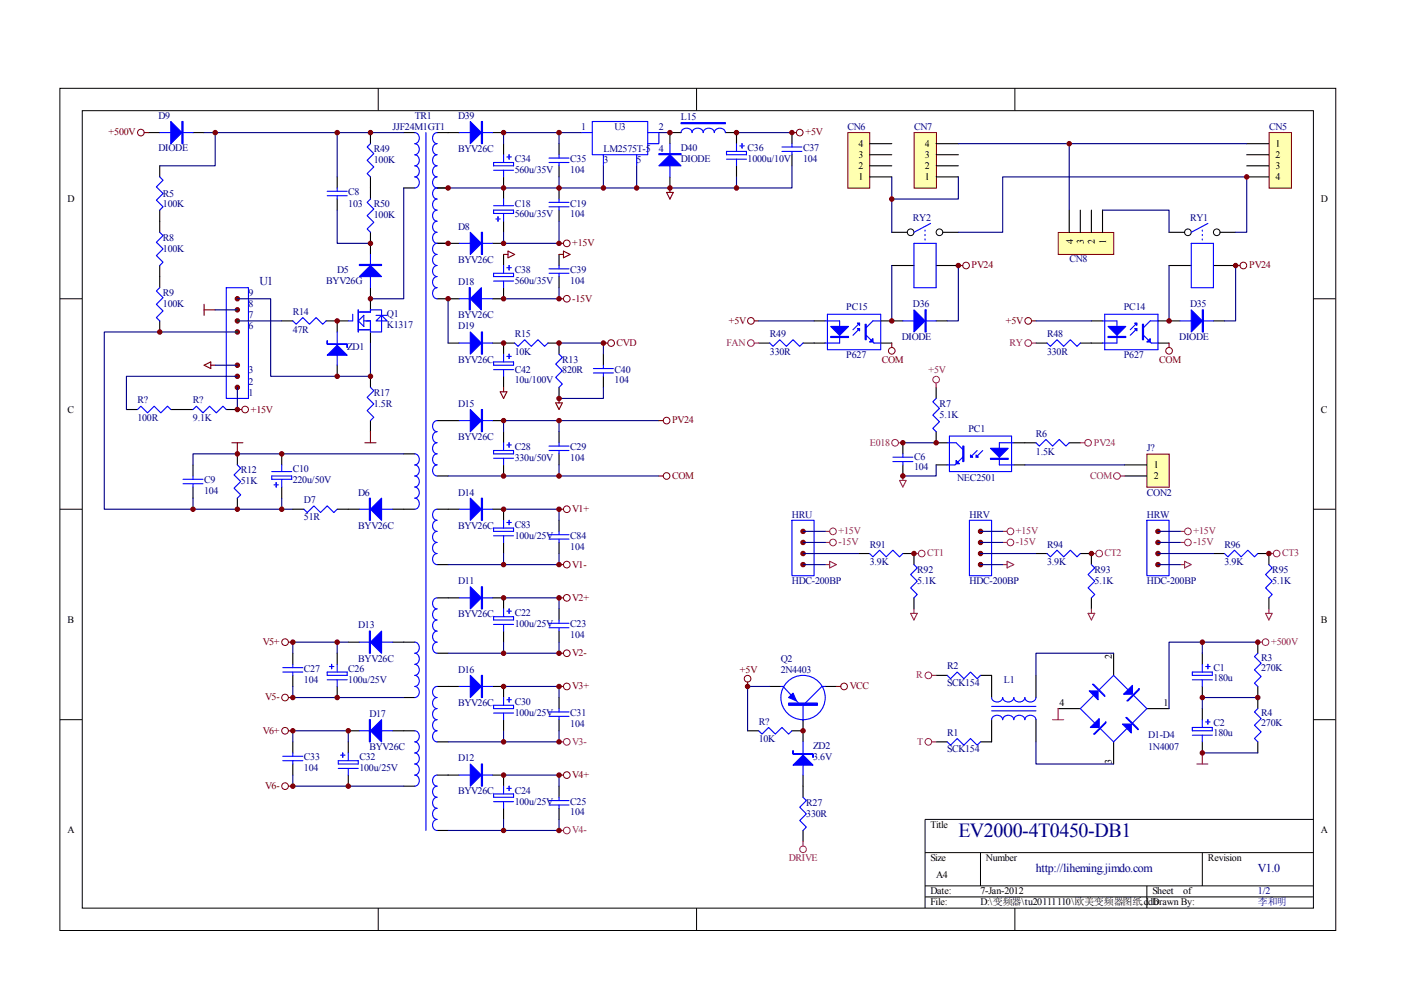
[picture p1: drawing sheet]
<svg xmlns="http://www.w3.org/2000/svg" width="297mm" height="210mm" viewBox="0 0 297 210" stroke-linecap="round" stroke-linejoin="round" font-family="sans-serif">
<g fill="none" stroke="#000" stroke-width=".21">
<path d="M12.7 18.7h270.5v178.6h-270.5zM80.2 18.7v4.7M147.7 18.7v4.7M215.2 18.7v4.7M17.4 23.5h261.1v169h-261.1zM12.7 63.3h4.7M278.4 63.3h4.7M12.7 108h4.7M278.4 108h4.7M12.7 152.6h4.7M278.4 152.6h4.7M278.4 173.7h-82.3v18.8"/>
<path d="M80.2 192.5v4.7M147.7 192.5v4.7M196.1 180.8h82.3M196.1 187.8h82.3M196.1 190.2h82.3M207.9 180.8v7M215.2 192.5v4.7M243.2 187.8v4.7M254.9 180.8v7"/>
<circle cx="193.1" cy="49.2" r=".71"/>
<circle cx="199.2" cy="49.2" r=".71"/>
<circle cx="251.9" cy="49.2" r=".71"/>
<circle cx="258" cy="49.2" r=".71"/>
</g>
<g fill="none" stroke="#000" stroke-width=".23">
<path d="M31.5 28.1h2.4M33.9 35.2v2.3M40.9 28.1h2.4M71.5 37.5v2.4M78.5 28.1v2.4M78.5 37.5v4.7M85.6 28.1h2.4M85.6 39.9h2.4M92.7 28.1h4.7M92.7 39.9h2.3M104.4 28.1h2.4M106.8 30.5v2.3"/>
<path d="M106.8 37.5v4.7M118.5 30.5v2.3M118.5 35.2v2.3M118.5 39.9v2.3M142 37.5v2.4M144.4 28.1h-2.4v2.4M153.8 28.1h2.4v2.4M156.2 35.2v2.3M167.9 28.1v2.4M167.9 32.8v2.4M33.9 44.6v4.7M33.9 56.3v4.7"/>
<path d="M71.5 42.2v2.4M78.5 49.3v4.6M92.7 51.6h4.7M104.4 51.6h2.4M106.8 46.9v2.4M106.8 53.9v2.4M118.5 44.6v2.3M118.5 53.9v2.4M118.5 58.6v2.4M189.1 49.3h3.3M189.1 56.3h4.7M198.5 56.3h4.7"/>
<path d="M199.9 49.3h3.3M247.9 49.3h3.3M247.9 56.3h4.7M257.3 56.3h4.7M258.7 49.3h3.3M33.9 68v2.4M59.7 68h2.4M69.1 68h4.7M71.5 68v2.4M71.5 77.4v2.4M78.5 61v4.7M78.5 70.4v2.3"/>
<path d="M78.5 79.8v2.3M92.7 63.3h4.7M95 72.7h2.4M104.4 72.7h4.7M106.8 61v2.3h-2.4M106.8 72.7v2.4M106.8 79.8v2.3M116.2 72.7h2.3v2.4M127.9 75.1v2.3M127.9 79.8v2.3M160.9 72.7h2.3M170.3 72.7h4.7"/>
<path d="M172.6 68h2.4M186.7 68h4.7M186.7 72.7h2.4M198.5 68h2.3M219.6 72.7h2.4M229 72.7h4.8M231.4 68h2.4M245.5 68h4.7M245.5 72.7h2.4M257.3 68h2.3M26.8 86.8h2.4M36.2 86.8h4.7"/>
<path d="M40.9 98.6v2.3M48 86.8h2.3M50.3 96.2v2.4M59.7 96.2v2.4M78.5 89.2v2.3M85.6 96.2h2.4M92.7 89.2h4.7M104.4 89.2h2.4M106.8 91.5v2.4M106.8 98.6v2.3M118.5 82.1v2.4M118.5 91.5v2.4"/>
<path d="M118.5 96.2v2.4M198.5 82.1v2.4M198.5 91.5v2.4h2.3M198.5 98.6h2.3M214.9 93.9h4.7M214.9 98.6h2.4M226.7 93.9h2.3M40.9 103.3v2.3M50.3 105.6v2.4M59.7 103.3v2.3M73.8 108h2.4M83.2 108h4.8"/>
<path d="M92.7 108h4.7M92.7 100.9h2.3M92.7 119.7h2.3M104.4 108h2.4v2.3M106.8 115v2.4M118.5 110.3v2.4M118.5 115v2.4M62.1 138.5v2.4M71.5 138.5v2.4M73.8 136.2h2.4M83.2 136.2h4.8M95 126.8h2.4"/>
<path d="M104.4 126.8h2.4v2.3M106.8 133.8v2.4M118.5 129.1v2.4M118.5 133.8v2.4M62.1 143.2v2.3M62.1 157.3v2.3M71.5 145.5v2.4M73.8 154.9h2.4M73.8 157.3v2.3M83.2 154.9h4.8M85.6 147.9h2.4M92.7 157.3h2.3"/>
<path d="M92.7 145.5h4.7M104.4 145.5h2.4v2.4M106.8 152.6v2.3M118.5 147.9v2.3M118.5 152.6v2.3M158.5 154.9h2.4M163.2 145.5h2.4M167.9 154.9h2.4M170.3 152.6v4.7M175 145.5h2.3M62.1 162v2.3M73.8 164.3v2.4"/>
<path d="M85.6 166.7h2.4M106.8 164.3v2.4M106.8 171.4v2.3M118.5 166.7v2.3M118.5 171.4v2.3M170.3 164.3v4.7M170.3 176.1v2.3"/>
</g>
<g fill="none" stroke="#00f" stroke-width=".23">
<path d="M33.9 37.5l.7 .7-1.4 1.4 1.4 1.4-1.4 1.4 1.4 1.5-.7 .7M33.9 28.1h7M71.5 39.9v.7M78.5 30.5l-.7 .7 1.5 1.4-1.5 1.4 1.5 1.4-1.5 1.4 .7 .7M88 28.1a1.2 1.2 0 0 1 .9 1.2 1.2 1.2 0 0 1-.9 1.2 1.2 1.2 0 0 1 .9 1.1 1.2 1.2 0 0 1-.9 1.2 1.2 1.2 0 0 1 .9 1.2 1.2 1.2 0 0 1-.9 1.2 1.2 1.2 0 0 1 .9 1.1 1.2 1.2 0 0 1-.9 1.2 1.2 1.2 0 0 1 .9 1.2 1.2 1.2 0 0 1-.9 1.2M90.3 28.1v148M92.7 28.1a1.2 1.2 0 0 0-1 1.2 1.2 1.2 0 0 0 1 1.2 1.21 1.21 0 0 0-1 1.1 1.21 1.21 0 0 0 1 1.2 1.2 1.2 0 0 0-1 1.2 1.2 1.2 0 0 0 1 1.2 1.2 1.2 0 0 0-1 1.1 1.2 1.2 0 0 0 1 1.2 1.2 1.2 0 0 0-1 1.2 1.2 1.2 0 0 0 1 1.2 1.2 1.2 0 0 0-1 1.1 1.2 1.2 0 0 0 1 1.2 1.2 1.2 0 0 0-1 1.2 1.2 1.2 0 0 0 1 1.2 1.2 1.2 0 0 0-1 1.1 1.2 1.2 0 0 0 1 1.2 1.21 1.21 0 0 0-1 1.2 1.21 1.21 0 0 0 1 1.2 1.2 1.2 0 0 0-1 1.1 1.2 1.2 0 0 0 1 1.2 1.2 1.2 0 0 0-1 1.2 1.2 1.2 0 0 0 1 1.1 1.2 1.2 0 0 0-1 1.2 1.2 1.2 0 0 0 1 1.2 1.2 1.2 0 0 0-1 1.2 1.2 1.2 0 0 0 1 1.1 1.2 1.2 0 0 0-1 1.2 1.2 1.2 0 0 0 1 1.2 1.2 1.2 0 0 0-1 1.2 1.2 1.2 0 0 0 1 1.1M97.4 28.1h7M104.6 34.5h4.3v.7h-4.3zM104.6 36.1h4.3M106.8 32.8v1.7M106.8 36.1v1.4"/>
<path d="M107.5 33.3h.9M107.9 32.8v.9M116.4 34.5h4.2M116.4 33.5h4.2M118.5 32.8v.7M118.5 34.5v.7M123.2 28.1h2.4M125.6 25.8h11.7v7h-11.7zM127.9 32.8v2.4M135 32.8v2.4M137.3 28.1h2.4v2.4h-2.4M142 30.5v7"/>
<path d="M144.4 28.1a1.21 1.21 0 0 1 1.2-.9 1.21 1.21 0 0 1 1.1 .9 1.21 1.21 0 0 1 1.2-.9 1.21 1.21 0 0 1 1.2 .9 1.21 1.21 0 0 1 1.2-.9 1.21 1.21 0 0 1 1.2 .9 1.2 1.2 0 0 1 1.1-.9 1.2 1.2 0 0 1 1.2 .9M154 32.1h4.3v.7h-4.3zM154 33.7h4.3M156.2 30.5v1.6M156.2 33.7v1.5M156.9 30.9h.9M157.3 30.5v.9M165.8 32.1h4.2M165.8 31.2h4.2M167.9 30.5v.7M167.9 32.1v.7M33.9 49.3l.7 .7-1.4 1.4 1.4 1.4-1.4 1.4 1.4 1.4-.7 .7"/>
<path d="M69.4 40.6h4.2M69.4 41.5h4.2M71.5 41.5v.7M78.5 42.2l-.7 .7 1.5 1.4-1.5 1.4 1.5 1.4-1.5 1.4 .7 .8M78.5 53.9v7.1M97.4 51.6h7M104.6 44.6h4.3v.7h-4.3zM104.6 57.9h4.3v.7h-4.3zM104.6 43.6h4.3M104.6 59.6h4.3M105.1 46.4h1M105.6 46v.9"/>
<path d="M106.8 42.2v1.4M106.8 45.3v1.6M106.8 56.3v1.6M106.8 59.6v1.4M107.5 56.8h.9M107.9 56.3v.9M116.4 57.9h4.2M116.4 43.9h4.2M116.4 42.9h4.2M116.4 57h4.2M118.5 42.2v.7M118.5 43.9v.7"/>
<path d="M118.5 56.3v.7M118.5 57.9v.7M193.8 51.6h4.7v9.4h-4.7zM196.1 48.8v.2M196.1 49.7v.3M196.1 50.7v.2M197.3 47.4l-3.5 1.9M252.6 51.6h4.7v9.4h-4.7zM254.9 48.8v.2M254.9 49.7v.3M254.9 50.7v.2M256.1 47.4l-3.5 1.9"/>
<path d="M33.9 61l-.7 .7 1.4 1.4-1.4 1.4 1.4 1.4-1.4 1.4 .7 .7M48 61h4.7v23.5h-4.7zM62.1 68l.7 .7 1.4-1.4 1.4 1.4 1.4-1.4 1.4 1.4 .7-.7M71.5 70.4v7M74.8 66.6v1.4h-1M76 66.2h2.5v-.5h2.4v4.7h-2.4v-2.4h-1.4M76 65.7v4.7M76 69.9h2.5M76 68l1.1-1.1v2.3zM79.7 68l1.2-1.1 1.2 1.1zM79.7 66.9h2.4M97.4 63.3h7"/>
<path d="M97.4 72.7h7M104.6 76.7h4.3v.7h-4.3zM104.6 78.4h4.3M106.8 75.1v1.6M106.8 78.4v1.4M107.5 75.6h.9M107.9 75.1v.9M109.1 72.7l.7 .7 1.4-1.4 1.4 1.4 1.5-1.4 1.4 1.4 .7-.7M118.5 75.1l.7 .7-1.4 1.4 1.4 1.4-1.4 1.4 1.4 1.4-.7 .7M125.8 79.1h4.2M125.8 78.1h4.2M127.9 77.4v.7"/>
<path d="M127.9 79.1v.7M163.2 72.7l.7 .7 1.4-1.4 1.4 1.4 1.4-1.4 1.5 1.4 .7-.7M175 68h3v4.7h-3M175.4 66.6h11.3v7.5h-11.3zM182.3 69.7l-1.5 1.4M182.3 68.5l-1.5 1.4M183.7 71.1l1.6 1.6h1.4M186.7 68h-1.6l-1.4 1.5M191.4 68h7.1M222 72.7l.7 .7 1.4-1.4 1.4 1.4 1.4-1.4 1.4 1.4 .7-.7M233.8 68h3v4.7h-3M234.2 66.6h11.3v7.5h-11.3z"/>
<path d="M241 69.7l-1.4 1.4M241 68.5l-1.4 1.4M242.5 71.1l1.6 1.6h1.4M245.5 68h-1.6l-1.4 1.5M250.2 68h7.1M29.2 86.8l.7-.7 1.4 1.4 1.4-1.4 1.4 1.4 1.4-1.4 .7 .7M40.9 86.8l.7-.7 1.4 1.4 1.4-1.4 1.5 1.4 1.4-1.4 .7 .7M50.3 98.6l.7 .7-1.4 1.4 1.4 1.4-1.4 1.4 1.4 1.4-.7 .7M57.6 100h4.2M59.7 98.6v1.4M78.5 82.1l.8 .7-1.5 1.4 1.5 1.5-1.5 1.4 1.5 1.4-.8 .7M88 96.2a1.2 1.2 0 0 1 .9 1.2 1.2 1.2 0 0 1-.9 1.2 1.2 1.2 0 0 1 .9 1.1 1.2 1.2 0 0 1-.9 1.2 1.2 1.2 0 0 1 .9 1.2 1.2 1.2 0 0 1-.9 1.2 1.2 1.2 0 0 1 .9 1.1 1.2 1.2 0 0 1-.9 1.2 1.2 1.2 0 0 1 .9 1.2 1.2 1.2 0 0 1-.9 1.2"/>
<path d="M92.7 96.2a1.2 1.2 0 0 0-1 1.2 1.2 1.2 0 0 0 1 1.2 1.2 1.2 0 0 0-1 1.1 1.2 1.2 0 0 0 1 1.2M92.7 89.2a1.2 1.2 0 0 0-1 1.2 1.2 1.2 0 0 0 1 1.1 1.2 1.2 0 0 0-1 1.2 1.2 1.2 0 0 0 1 1.2 1.2 1.2 0 0 0-1 1.2 1.2 1.2 0 0 0 1 1.1M97.4 89.2h7M104.6 95.5h4.3v.7h-4.3zM104.6 97.2h4.3M106.8 93.9v1.6M106.8 97.2v1.4M107.5 94.3h.9M107.9 93.9v.9M116.4 95.5h4.2M116.4 94.6h4.2M118.5 93.9v.7"/>
<path d="M118.5 95.5v.7M198.5 84.5l-.7 .7 1.4 1.4-1.4 1.4 1.4 1.4-1.4 1.4 .7 .7M200.8 93.9h1.9l1.4 1.4M201.3 92.5h13.2v7.5h-13.2zM204.1 96.9l-1.6 1.7h-1.7M207.2 95.5l-1.4 1.4M208.4 95.5l-1.5 1.4M214.9 93.9h-3v4.7h3M219.6 93.9l.8 .7 1.4-1.4 1.4 1.4 1.4-1.4 1.4 1.4 .7-.7M38.8 101.6h4.2M38.8 102.6h4.2M40.9 100.9v.7"/>
<path d="M40.9 102.6v.7M57.6 100.9h4.2v.7h-4.2zM58.1 102.8h.9M58.6 102.3v1M59.7 101.6v1.7M76.2 108h7M92.7 108a1.21 1.21 0 0 0-1 1.1 1.21 1.21 0 0 0 1 1.2 1.2 1.2 0 0 0-1 1.2 1.2 1.2 0 0 0 1 1.2 1.2 1.2 0 0 0-1 1.1 1.2 1.2 0 0 0 1 1.2 1.2 1.2 0 0 0-1 1.2 1.2 1.2 0 0 0 1 1.2 1.2 1.2 0 0 0-1 1.1 1.2 1.2 0 0 0 1 1.2M97.4 108h7M104.6 112h4.3v.7h-4.3zM104.6 113.6h4.3M106.8 110.3v1.7M106.8 113.6v1.4"/>
<path d="M107.5 110.8h.9M107.9 110.3v1M116.4 113.4h4.2M116.4 114.3h4.2M118.5 112.7v.7M118.5 114.3v.7M76.2 136.2h7M88 136.2a1.2 1.2 0 0 1 .9 1.1 1.2 1.2 0 0 1-.9 1.2 1.21 1.21 0 0 1 .9 1.2 1.21 1.21 0 0 1-.9 1.2 1.2 1.2 0 0 1 .9 1.1 1.2 1.2 0 0 1-.9 1.2 1.2 1.2 0 0 1 .9 1.2 1.2 1.2 0 0 1-.9 1.1 1.2 1.2 0 0 1 .9 1.2 1.2 1.2 0 0 1-.9 1.2M97.4 126.8h7M104.6 130.8h4.3v.7h-4.3zM104.6 132.4h4.3M106.8 129.1v1.7"/>
<path d="M106.8 132.4v1.4M107.5 129.6h.9M107.9 129.1v.9M116.4 132.2h4.2M116.4 133.1h4.2M118.5 131.5v.7M118.5 133.1v.7M60 142.5h4.2M60 141.6h4.2M62.1 140.9v.7M62.1 142.5v.7M62.1 159.6v.7"/>
<path d="M69.4 142.5h4.2v.7h-4.2zM69.4 144.1h4.2M69.8 141.3h1M70.3 140.9v.9M71.5 140.9v1.6M71.5 144.1v1.4M72.7 159.6v1M73.8 159.6v1.7M76.2 154.9h7M88 154.9a1.21 1.21 0 0 1 .9 1.2 1.21 1.21 0 0 1-.9 1.2 1.2 1.2 0 0 1 .9 1.2 1.2 1.2 0 0 1-.9 1.1 1.2 1.2 0 0 1 .9 1.2 1.2 1.2 0 0 1-.9 1.2 1.2 1.2 0 0 1 .9 1.2 1.2 1.2 0 0 1-.9 1.1 1.2 1.2 0 0 1 .9 1.2 1.2 1.2 0 0 1-.9 1.2M92.7 145.5a1.2 1.2 0 0 0-1 1.2 1.2 1.2 0 0 0 1 1.2 1.2 1.2 0 0 0-1 1.2 1.2 1.2 0 0 0 1 1.1 1.2 1.2 0 0 0-1 1.2 1.2 1.2 0 0 0 1 1.2 1.2 1.2 0 0 0-1 1.2 1.2 1.2 0 0 0 1 1.1 1.2 1.2 0 0 0-1 1.2 1.2 1.2 0 0 0 1 1.2M97.4 145.5h7"/>
<path d="M104.6 149.5h4.3v.7h-4.3zM104.6 151.2h4.3M106.8 147.9v1.6M106.8 151.2v1.4M107.5 148.4h.9M107.9 147.9v.9M116.4 150.9h4.2M116.4 151.9h4.2M118.5 150.2v.7M118.5 151.9v.7M160.9 154.9l.7 .7 1.4-1.4 1.4 1.4 1.4-1.4 1.4 1.4 .7-.7M165.6 145.5h.4l3.3 3.6"/>
<path d="M170.3 149.5v3.3M170.3 157.3v7M175 145.5h-.7l-3.6 3.6M60 161.3h4.2M60 160.3h4.2M62.1 161.3v.7M71.7 161.3h4.3v.7h-4.3zM71.7 162.9h4.3M72.2 160.1h.9M73.8 162.9v1.4M104.6 168.3h4.3v.7h-4.3zM104.6 170h4.3"/>
<path d="M106.8 166.7v1.6M106.8 170v1.4M107.5 167.2h.9M107.9 166.7v.9M116.4 169.7h4.2M116.4 170.7h4.2M118.5 169v.7M118.5 170.7v.7M170.3 169l.7 .7-1.4 1.4 1.4 1.5-1.4 1.4 1.4 1.4-.7 .7"/>
<circle cx="170.3" cy="147.9" r="4.7"/>
</g>
<g fill="#00f" stroke="#00f" stroke-width=".23">
<path d="M76.2 58.6l2.3-2.3 2.4 2.3z"/>
<path d="M78.5 108l2.4-2.4v4.7z"/>
<path d="M36.2 25.8l2.4 2.3-2.4 2.4z"/>
<path d="M69.4 75.3l2.1-2.1 2.1 2.1z"/>
<path d="M99.7 25.8l2.4 2.3-2.4 2.4z"/>
<path d="M99.7 49.3l2.4 2.3-2.4 2.3z"/>
<path d="M99.7 63.3l2.4-2.3v4.7z"/>
<path d="M99.7 70.4l2.4 2.3-2.4 2.4z"/>
<path d="M139.7 35.2l2.3-2.4 2.4 2.4z"/>
<path d="M99.7 86.8l2.4 2.4-2.4 2.3z"/>
<path d="M99.7 105.6l2.4 2.4-2.4 2.3z"/>
<path d="M78.5 136.2l2.4-2.4v4.7z"/>
<path d="M99.7 124.4l2.4 2.4-2.4 2.3z"/>
<path d="M99.7 143.2l2.4 2.3-2.4 2.4z"/>
<path d="M78.5 154.9l2.4-2.3v4.7z"/>
<path d="M176.1 69.2h3.8l-1.9 1.9z"/>
<path d="M181.8 68.5h.5v.5z"/>
<path d="M181.8 69.7h.5v.5z"/>
<path d="M184.4 72.5l.7-.7v.7z"/>
<path d="M193.8 65.7l2.3 2.3-2.3 2.4z"/>
<path d="M167.2 147.9l.9-.9 .7 1.6z"/>
<path d="M168.1 162.2l2.2-2.1 2.1 2.1z"/>
<path d="M234.9 69.2h3.8l-1.9 1.9z"/>
<path d="M240.6 68.5h.4v.5z"/>
<path d="M240.6 69.7h.4v.5z"/>
<path d="M243.2 72.5l.7-.7v.7z"/>
<path d="M252.6 65.7l2.3 2.3-2.3 2.4z"/>
<path d="M210 95.1h3.8l-1.9 1.8z"/>
<path d="M205.8 96.5l.4 .4h-.4z"/>
<path d="M206.9 96.5l.5 .4h-.5z"/>
<path d="M202.7 97.6l.7 .7h-.7z"/>
<path d="M76.2 56.1h4.7v.2h-4.7z" fill-rule="evenodd"/>
<path d="M78.3 105.6h.2v4.7h-.2z" fill-rule="evenodd"/>
<path d="M38.6 25.8h.2v4.7h-.2z" fill-rule="evenodd"/>
<path d="M69.4 72.3v.7h4.2v.7v-.7h-4.2z" fill-rule="evenodd"/>
<path d="M102.1 25.8h.2v4.7h-.2z" fill-rule="evenodd"/>
<path d="M102.1 49.3h.2v4.6h-.2z" fill-rule="evenodd"/>
<path d="M99.5 61h.2v4.7h-.2z" fill-rule="evenodd"/>
<path d="M102.1 70.4h.2v4.7h-.2z" fill-rule="evenodd"/>
<path d="M139.7 32.6h4.7v.2h-4.7z" fill-rule="evenodd"/>
<path d="M144.4 26h9.4v.2h-9.4z" fill-rule="evenodd"/>
<path d="M102.1 86.8h.2v4.7h-.2z" fill-rule="evenodd"/>
<path d="M102.1 105.6h.2v4.7h-.2z" fill-rule="evenodd"/>
<path d="M78.3 133.8h.2v4.7h-.2z" fill-rule="evenodd"/>
<path d="M102.1 124.4h.2v4.7h-.2z" fill-rule="evenodd"/>
<path d="M102.1 143.2h.2v4.7h-.2z" fill-rule="evenodd"/>
<path d="M78.3 152.6h.2v4.7h-.2z" fill-rule="evenodd"/>
<path d="M176.1 71.3h3.8v.3h-3.8z" fill-rule="evenodd"/>
<path d="M183.4 68.7h.3v3.3h-.3z" fill-rule="evenodd"/>
<path d="M196.1 65.7h.3v4.7h-.3z" fill-rule="evenodd"/>
<path d="M167.2 149.1h6.1v.4h-6.1z" fill-rule="evenodd"/>
<path d="M168.1 159.2v.7h4.3v.7v-.7h-4.3z" fill-rule="evenodd"/>
<path d="M234.9 71.3h3.8v.3h-3.8z" fill-rule="evenodd"/>
<path d="M242.2 68.7h.3v3.3h-.3z" fill-rule="evenodd"/>
<path d="M254.9 65.7h.3v4.7h-.3z" fill-rule="evenodd"/>
<path d="M210 97.2h3.8v.2h-3.8z" fill-rule="evenodd"/>
<path d="M204.1 94.6h.3v3.3h-.3z" fill-rule="evenodd"/>
</g>
<g fill="none" stroke="#800000" stroke-width=".21">
<circle cx="29.9" cy="28.1" r=".7"/>
<circle cx="169.6" cy="28.1" r=".71"/>
<circle cx="120.2" cy="51.6" r=".71"/>
<circle cx="204.8" cy="56.3" r=".71"/>
<circle cx="263.6" cy="56.3" r=".71"/>
<circle cx="120.2" cy="63.3" r=".71"/>
<circle cx="129.6" cy="72.7" r=".71"/>
<circle cx="159.2" cy="68" r=".71"/>
<circle cx="189.1" cy="74.4" r=".7"/>
<circle cx="218" cy="68" r=".71"/>
<circle cx="247.9" cy="74.4" r=".71"/>
<circle cx="52" cy="86.8" r=".71"/>
<circle cx="141.3" cy="89.2" r=".71"/>
<circle cx="120.2" cy="119.7" r=".71"/>
<circle cx="120.2" cy="108" r=".71"/>
<circle cx="141.3" cy="100.9" r=".71"/>
<circle cx="60.4" cy="136.2" r=".71"/>
<circle cx="120.2" cy="126.8" r=".71"/>
<circle cx="120.2" cy="138.5" r=".71"/>
<circle cx="60.4" cy="147.9" r=".71"/>
<circle cx="60.4" cy="154.9" r=".71"/>
<circle cx="120.2" cy="145.5" r=".71"/>
<circle cx="158.5" cy="143.9" r=".71"/>
<circle cx="179" cy="145.5" r=".71"/>
<circle cx="60.4" cy="166.7" r=".71"/>
<circle cx="120.2" cy="164.3" r=".71"/>
</g>
<g fill="none" stroke="#800000" stroke-width=".23">
<path d="M30.6 28.1h.9M142 39.9v.9M167.9 28.1h.9M106.8 53.9h.9M107.7 53.2l1.4 .7-1.4 .8zM118.5 53.9h1M118.5 51.6h1M119.5 53.2l1.4 .7-1.4 .8zM141.3 40.8h1.4l-.7 1.4zM203.2 56.3h.9M262 56.3h.9M43.3 64.5v2.4"/>
<path d="M43.3 65.7h2.3M43.3 77.4l1.4-.7v1.4zM44.7 77.4h.9M118.5 63.3h1M127.9 72.7h1M159.9 68h1M189.1 72.7v1M218.7 68h.9M247.9 72.7v1M49.1 93.9h2.4M50.3 86.8h1M50.3 93.9v2.3"/>
<path d="M77.4 93.9h2.3M78.5 91.5v2.4M106.1 83.1h1.4l-.7 1.4zM106.8 82.1v1M117.8 85.4h1.4l-.7 1.4zM118.5 84.5v.9M139.7 89.2h.9M118.5 108h1M118.5 119.7h1M139.7 100.9h.9M61.1 136.2h1M118.5 126.8h1"/>
<path d="M118.5 138.5h1M61.1 147.9h1M61.1 154.9h1M118.5 145.5h1M158.5 144.6v.9M177.3 145.5h1M61.1 166.7h1M118.5 164.3h1"/>
</g>
<g fill="#800000" stroke="#800000" stroke-width=".21">
<circle cx="50.3" cy="68" r=".47"/>
<circle cx="50.3" cy="70.4" r=".47"/>
<circle cx="50.3" cy="65.7" r=".47"/>
<circle cx="50.3" cy="63.3" r=".47"/>
<circle cx="50.3" cy="77.4" r=".47"/>
<circle cx="50.3" cy="79.8" r=".47"/>
<circle cx="50.3" cy="82.1" r=".47"/>
<circle cx="95" cy="39.9" r=".47"/>
<circle cx="95" cy="51.6" r=".47"/>
<circle cx="95" cy="63.3" r=".47"/>
<circle cx="71.5" cy="68" r=".47"/>
<circle cx="78.5" cy="63.3" r=".47"/>
<circle cx="78.5" cy="51.6" r=".47"/>
<circle cx="33.9" cy="70.4" r=".47"/>
<circle cx="78.5" cy="79.8" r=".47"/>
<circle cx="50.3" cy="86.8" r=".47"/>
<circle cx="50.3" cy="96.2" r=".47"/>
<circle cx="50.3" cy="108" r=".47"/>
<circle cx="71.5" cy="79.8" r=".47"/>
<circle cx="59.7" cy="96.2" r=".47"/>
<circle cx="59.7" cy="108" r=".47"/>
<circle cx="40.9" cy="108" r=".47"/>
<circle cx="106.8" cy="28.1" r=".47"/>
<circle cx="106.8" cy="51.6" r=".47"/>
<circle cx="106.8" cy="63.3" r=".47"/>
<circle cx="106.8" cy="72.7" r=".47"/>
<circle cx="106.8" cy="39.9" r=".47"/>
<circle cx="118.5" cy="39.9" r=".47"/>
<circle cx="156.1" cy="28.1" r=".47"/>
<circle cx="167.9" cy="28.1" r=".47"/>
<circle cx="142" cy="39.9" r=".47"/>
<circle cx="142" cy="28.1" r=".47"/>
<circle cx="118.5" cy="84.5" r=".47"/>
<circle cx="156.1" cy="39.9" r=".47"/>
<circle cx="118.5" cy="28.1" r=".47"/>
<circle cx="118.5" cy="51.6" r=".47"/>
<circle cx="118.5" cy="63.3" r=".47"/>
<circle cx="127.9" cy="39.9" r=".47"/>
<circle cx="135" cy="39.9" r=".47"/>
<circle cx="118.5" cy="72.7" r=".47"/>
<circle cx="170.3" cy="154.9" r=".47"/>
<circle cx="158.5" cy="145.5" r=".47"/>
<circle cx="106.8" cy="89.2" r=".47"/>
<circle cx="118.5" cy="89.2" r=".47"/>
<circle cx="106.8" cy="100.9" r=".47"/>
<circle cx="118.5" cy="100.9" r=".47"/>
<circle cx="189.1" cy="68" r=".47"/>
<circle cx="203.2" cy="56.3" r=".47"/>
<circle cx="247.9" cy="68" r=".47"/>
<circle cx="262" cy="56.3" r=".47"/>
</g>
<g fill="none" stroke="#000080" stroke-width=".23">
<path d="M71.5 28.1v9.4M85.6 39.9v23.4h-7.1M118.5 28.1v2.4M118.5 37.5v2.4M123.2 28.1h-16.4v2.4M127.9 35.2v4.7M135 35.2v4.7M139.7 28.1h2.3M156.2 28.1h11.7M156.2 37.5v2.4M167.9 35.2v4.7h-72.9M71.5 44.6v7h7"/>
<path d="M118.5 46.9v4.7h-11.7v-2.3M189.1 56.3v11.7M203.2 56.3v11.7h-2.4M247.9 56.3v11.7M262 56.3v11.7h-2.4M45.6 65.7h4.7M45.6 77.4h4.7M50.3 63.3h7.1v16.5h21.1v-7.1M50.3 79.8h-23.5v7M50.3 70.4h-28.2v37.6h40M50.3 68h9.4M95 63.3v9.4"/>
<path d="M118.5 61v2.3h-11.7M118.5 72.7h9.4v2.4M160.9 68h11.7M219.6 68h11.8M50.3 82.1v4.7M85.6 96.2h-44.7v2.4M118.5 89.2v2.3M118.5 98.6v2.3M127.9 82.1v2.4h-9.4M139.7 89.2h-32.9v2.3M40.9 105.6v2.4M59.7 105.6v2.4"/>
<path d="M95 100.9h44.7M71.5 136.2v2.3M73.8 136.2h-11.7v2.3M163.2 145.5h-4.7v9.4"/>
</g>
<g fill="none" stroke="#a1006a" stroke-width=".21">
<circle cx="159.2" cy="72.7" r=".71"/>
<circle cx="218" cy="72.7" r=".71"/>
</g>
<path d="M159.9 72.7h1M218.7 72.7h.9" fill="none" stroke="#a1006a" stroke-width=".23"/>
<path d="M243.2 96.4h4.7v6.9h-4.7z" fill="#ffffb0"/>
<path d="M243.2 96.3h4.7v7h-4.7z" fill="none" stroke="#800000" stroke-width=".21"/>
<path d="M191.4 93.9v2.3M191.4 98.6v2.3M238.5 98.6h4.7M238.5 100.9h4.7" fill="none" stroke="#000" stroke-width=".23"/>
<g fill="none" stroke="#a1006a" stroke-width=".21">
<circle cx="189.8" cy="93.9" r=".71"/>
<circle cx="198.5" cy="80.5" r=".71"/>
<circle cx="230.7" cy="93.9" r=".7"/>
<circle cx="236.8" cy="100.9" r=".71"/>
</g>
<path d="M190.5 93.9h.9M198.5 81.2v.9M229 93.9h1M190.7 101.9h1.4l-.7 1.4zM191.4 100.9v1M237.5 100.9h1" fill="none" stroke="#a1006a" stroke-width=".23"/>
<path d="M189.3 96.9h4.2M189.3 97.9h4.2M191.4 96.2v.7M191.4 97.9v.7" fill="none" stroke="#00f" stroke-width=".23"/>
<path d="M191.4 93.9h7.1M198.5 98.6v2.3h-7.1M217.3 98.6h21.2" fill="none" stroke="#000080" stroke-width=".23"/>
<g fill="#800000" stroke="#800000" stroke-width=".21">
<circle cx="198.5" cy="93.9" r=".47"/>
<circle cx="191.4" cy="100.9" r=".47"/>
<circle cx="191.4" cy="93.9" r=".47"/>
</g>
<path d="M269.2 28.2h4.6v11.7h-4.6z" fill="#ffffb0"/>
<path d="M269.1 28.1h4.7v11.8h-4.7z" fill="none" stroke="#800000" stroke-width=".21"/>
<path d="M264.3 30.5h4.7M264.3 32.8h4.7M264.3 35.2h4.7M264.3 37.5h4.7" fill="none" stroke="#000" stroke-width=".23"/>
<path d="M224.5 49.4h11.6v4.5h-11.6z" fill="#ffffb0"/>
<path d="M224.4 49.3h11.7v4.6h-11.7z" fill="none" stroke="#800000" stroke-width=".21"/>
<path d="M226.7 44.6v4.7M229 44.6v4.7M231.4 44.6v4.7M233.8 44.6v4.7" fill="none" stroke="#000" stroke-width=".23"/>
<path d="M193.9 28.2h4.6v11.7h-4.6z" fill="#ffffb0"/>
<path d="M193.8 28.1h4.7v11.8h-4.7z" fill="none" stroke="#800000" stroke-width=".21"/>
<path d="M198.5 37.5h4.7M198.5 35.2h4.7M198.5 32.8h4.7M198.5 30.5h4.7" fill="none" stroke="#000" stroke-width=".23"/>
<path d="M179.8 28.2h4.6v11.7h-4.6z" fill="#ffffb0"/>
<path d="M179.7 28.1h4.7v11.8h-4.7z" fill="none" stroke="#800000" stroke-width=".21"/>
<g fill="none" stroke="#000" stroke-width=".23">
<path d="M184.4 37.5h4.7M184.4 35.2h4.7M184.4 32.8h4.7M184.4 30.5h4.7M62.1 108h2.3M71.5 108h2.3M182 117.4h2.4M191.4 117.4h2.4v2.3M219.6 117.4h2.4M229 117.4h2.4v2.3M257.3 117.4h2.3M266.7 117.4h2.3v2.3"/>
<path d="M92.7 126.8h2.3M92.7 138.5h2.3M193.8 126.8v2.3M231.4 126.8v2.3M236.1 138.5v4.7M254.9 138.5v2.4M266.7 136.2v2.3M269 126.8v2.3M198.5 143.2h2.3M198.5 157.3h2.3M207.9 143.2h2.3v4.7M210.2 152.6v4.7h-2.3"/>
<path d="M219.6 143.2v4.7M219.6 152.6v4.7M224.3 150.2h4.7M236.1 157.3v4.7M243.2 150.2h4.7M254.9 145.5v2.4M254.9 150.2v2.4M254.9 157.3v2.3M266.7 145.5v4.7M266.7 157.3v2.3M92.7 164.3h4.7M92.7 176.1h2.3"/>
<path d="M104.4 164.3h2.4"/>
</g>
<g fill="none" stroke="#000080" stroke-width=".23">
<path d="M43.3 28.1h42.3M45.6 28.1v7.1h-11.7M189.1 37.5v11.8M203.2 37.5v4.7h-14.1M203.2 30.5h61.1M226.7 30.5v14.1M203.2 49.3h9.4v-11.8h51.7v11.8h-2.3M233.8 44.6h14.1v4.7M106.8 108h11.7v2.3M106.8 117.4v2.3M118.5 117.4v2.3h-23.5M170.3 117.4h11.7"/>
<path d="M170.3 115h4.7M170.3 112.7h4.7M170.3 119.7h4.7M207.9 117.4h11.7M207.9 115h4.7M207.9 112.7h4.7M207.9 119.7h4.7M245.5 117.4h11.8M245.5 115h4.7M245.5 112.7h4.7M245.5 119.7h4.7M106.8 126.8h11.7v2.3"/>
<path d="M106.8 136.2v2.3M118.5 136.2v2.3h-23.5M236.1 138.5h-16.5v4.7M254.9 136.2h-7v14M266.7 136.2h-11.8v2.3M62.1 145.5v2.4h23.5M62.1 157.3v-2.4h11.7v2.4M106.8 145.5h11.7v2.4M106.8 154.9v2.4M118.5 154.9v2.4h-23.5M219.6 157.3v4.7h16.5M254.9 159.6h11.8"/>
<path d="M266.7 147.9h-11.8v2.3M62.1 164.3v2.4h23.5M106.8 164.3h11.7v2.4M106.8 173.7v2.4M118.5 173.7v2.4h-23.5"/>
</g>
<g fill="#800000" stroke="#800000" stroke-width=".21">
<circle cx="226.7" cy="30.5" r=".47"/>
<circle cx="264.3" cy="37.5" r=".47"/>
<circle cx="189.1" cy="42.2" r=".47"/>
<circle cx="170.3" cy="112.7" r=".47"/>
<circle cx="170.3" cy="115" r=".47"/>
<circle cx="170.3" cy="117.4" r=".47"/>
<circle cx="170.3" cy="119.7" r=".47"/>
<circle cx="193.8" cy="117.4" r=".47"/>
<circle cx="207.9" cy="112.7" r=".47"/>
<circle cx="207.9" cy="115" r=".47"/>
<circle cx="207.9" cy="117.4" r=".47"/>
<circle cx="207.9" cy="119.7" r=".47"/>
<circle cx="245.5" cy="112.7" r=".47"/>
<circle cx="245.5" cy="115" r=".47"/>
<circle cx="245.5" cy="117.4" r=".47"/>
<circle cx="245.5" cy="119.7" r=".47"/>
<circle cx="231.4" cy="117.4" r=".47"/>
<circle cx="269" cy="117.4" r=".47"/>
<circle cx="78.5" cy="28.1" r=".47"/>
<circle cx="71.5" cy="28.1" r=".47"/>
<circle cx="45.6" cy="28.1" r=".47"/>
<circle cx="73.8" cy="154.9" r=".47"/>
<circle cx="62.1" cy="154.9" r=".47"/>
<circle cx="62.1" cy="166.7" r=".47"/>
<circle cx="73.8" cy="166.7" r=".47"/>
<circle cx="118.5" cy="176.1" r=".47"/>
<circle cx="118.5" cy="164.3" r=".47"/>
<circle cx="106.8" cy="164.3" r=".47"/>
<circle cx="106.8" cy="176.1" r=".47"/>
<circle cx="118.5" cy="157.3" r=".47"/>
<circle cx="118.5" cy="145.5" r=".47"/>
<circle cx="106.8" cy="145.5" r=".47"/>
<circle cx="106.8" cy="157.3" r=".47"/>
<circle cx="118.5" cy="138.5" r=".47"/>
<circle cx="118.5" cy="126.8" r=".47"/>
<circle cx="106.8" cy="126.8" r=".47"/>
<circle cx="106.8" cy="138.5" r=".47"/>
<circle cx="106.8" cy="108" r=".47"/>
<circle cx="118.5" cy="108" r=".47"/>
<circle cx="118.5" cy="119.7" r=".47"/>
<circle cx="106.8" cy="119.7" r=".47"/>
<circle cx="71.5" cy="147.9" r=".47"/>
<circle cx="62.1" cy="136.2" r=".47"/>
<circle cx="71.5" cy="136.2" r=".47"/>
<circle cx="62.1" cy="147.9" r=".47"/>
<circle cx="127.9" cy="72.7" r=".47"/>
<circle cx="266.7" cy="147.9" r=".47"/>
<circle cx="254.9" cy="147.9" r=".47"/>
<circle cx="254.9" cy="159.6" r=".47"/>
<circle cx="266.7" cy="136.2" r=".47"/>
<circle cx="254.9" cy="136.2" r=".47"/>
</g>
<g fill="none" stroke="#a1006a" stroke-width=".21">
<circle cx="176.6" cy="112.7" r=".71"/>
<circle cx="176.6" cy="115" r=".7"/>
<circle cx="195.4" cy="117.4" r=".7"/>
<circle cx="214.2" cy="112.7" r=".71"/>
<circle cx="214.2" cy="115" r=".71"/>
<circle cx="233" cy="117.4" r=".71"/>
<circle cx="251.9" cy="112.7" r=".71"/>
<circle cx="251.9" cy="115" r=".71"/>
<circle cx="270.7" cy="117.4" r=".7"/>
<circle cx="268.3" cy="136.2" r=".71"/>
<circle cx="120.2" cy="157.3" r=".71"/>
<circle cx="196.8" cy="143.2" r=".71"/>
<circle cx="196.8" cy="157.3" r=".71"/>
<circle cx="120.2" cy="176.1" r=".71"/>
<circle cx="170.3" cy="180.1" r=".7"/>
</g>
<g fill="none" stroke="#a1006a" stroke-width=".23">
<path d="M175 112.7h.9M175 115h.9M175 119.7h.9M175.9 119l1.4 .7-1.4 .7zM193.8 117.4h.9M212.6 112.7h.9M212.6 115h.9M212.6 119.7h.9M213.5 119l1.4 .7-1.4 .7zM231.4 117.4h.9M250.2 112.7h1M250.2 115h1"/>
<path d="M250.2 119.7h1M251.2 119l1.4 .7-1.4 .7zM269 117.4h1M193.1 130h1.4l-.7 1.5zM193.8 129.1v.9M230.7 130h1.4l-.7 1.5zM231.4 129.1v.9M266.7 136.2h.9M268.3 130h1.4l-.7 1.5zM269 129.1v.9M118.5 157.3h1M197.5 157.3h1"/>
<path d="M197.5 143.2h1M223.2 152.6h2.3M224.3 150.2v2.4M254.9 159.6v2.4M118.5 176.1h1M170.3 178.4v1M253.7 162h2.4"/>
</g>
<g fill="none" stroke="#00f" stroke-width=".23">
<path d="M64.4 108l.7 .7 1.5-1.4 1.4 1.4 1.4-1.4 1.4 1.4 .7-.7M167.9 110.3h4.7v11.8h-4.7zM184.4 117.4l.7 .7 1.4-1.4 1.4 1.4 1.4-1.4 1.4 1.4 .7-.7M193.8 119.7l.7 .7-1.4 1.4 1.4 1.4-1.4 1.4 1.4 1.5-.7 .7M205.5 110.3h4.7v11.8h-4.7zM222 117.4l.7 .7 1.4-1.4 1.4 1.4 1.4-1.4 1.4 1.4 .7-.7M231.4 119.7l.7 .7-1.4 1.4 1.4 1.4-1.4 1.4 1.4 1.5-.7 .7M243.2 110.3h4.7v11.8h-4.7zM259.6 117.4l.7 .7 1.4-1.4 1.4 1.4 1.5-1.4 1.4 1.4 .7-.7M269 119.7l.7 .7-1.4 1.4 1.4 1.4-1.4 1.4 1.4 1.5-.7 .7M92.7 126.8a1.2 1.2 0 0 0-1 1.1 1.2 1.2 0 0 0 1 1.2 1.2 1.2 0 0 0-1 1.2 1.2 1.2 0 0 0 1 1.2 1.2 1.2 0 0 0-1 1.1 1.2 1.2 0 0 0 1 1.2 1.2 1.2 0 0 0-1 1.2 1.2 1.2 0 0 0 1 1.2 1.2 1.2 0 0 0-1 1.1 1.2 1.2 0 0 0 1 1.2M266.7 138.5l-.7 .7 1.4 1.4-1.4 1.4 1.4 1.4-1.4 1.4 .7 .7"/>
<path d="M200.8 143.2l.7 .7 1.4-1.4 1.5 1.4 1.4-1.4 1.4 1.4 .7-.7M200.8 157.3l.7 .7 1.4-1.4 1.5 1.4 1.4-1.4 1.4 1.4 .7-.7M210.2 152.6a1.21 1.21 0 0 1 1.2-.9 1.21 1.21 0 0 1 1.2 .9 1.21 1.21 0 0 1 1.2-.9 1.21 1.21 0 0 1 1.1 .9 1.2 1.2 0 0 1 1.2-.9 1.2 1.2 0 0 1 1.2 .9 1.21 1.21 0 0 1 1.2-.9 1.21 1.21 0 0 1 1.1 .9M210.2 147.9a1.21 1.21 0 0 0 1.2 .9 1.21 1.21 0 0 0 1.2-.9 1.21 1.21 0 0 0 1.2 .9 1.21 1.21 0 0 0 1.1-.9 1.21 1.21 0 0 0 1.2 .9 1.21 1.21 0 0 0 1.2-.9 1.21 1.21 0 0 0 1.2 .9 1.21 1.21 0 0 0 1.1-.9M210.2 149.8h9.4M210.2 150.7h9.4M231.6 145.1h.3l2.3 2.3v.3zM231.9 155.6l2.6-2.5v.2l-2.4 2.3zM231.9 147.4l-2.9 2.8 3.1 3.1M233 146.3l3.1-3.1 3.1 3.1M233.3 154.5l2.8 2.8 2.8-2.8M238.7 152.1h.2l2.4 2.4v.2z"/>
<path d="M238.9 148.6l2.6-2.6v.3l-2.3 2.3zM240.3 147.4l2.9 2.8-3.1 3.1M252.8 142.5h4.2v.7h-4.2zM252.8 154.2h4.2v.7h-4.2zM252.8 144.1h4.2M252.8 155.9h4.2M254.9 140.9v1.6M254.9 144.1v1.4M254.9 152.6v1.6M254.9 155.9v1.4M255.6 141.3h1M255.6 153.1h1"/>
<path d="M256.1 140.9v.9M256.1 152.6v.9M266.7 150.2l-.7 .7 1.4 1.5-1.4 1.4 1.4 1.4-1.4 1.4 .7 .7M92.7 164.3a1.2 1.2 0 0 0-1 1.2 1.2 1.2 0 0 0 1 1.2 1.2 1.2 0 0 0-1 1.2 1.2 1.2 0 0 0 1 1.1 1.2 1.2 0 0 0-1 1.2 1.2 1.2 0 0 0 1 1.2 1.21 1.21 0 0 0-1 1.2 1.21 1.21 0 0 0 1 1.1 1.2 1.2 0 0 0-1 1.2 1.2 1.2 0 0 0 1 1.2M97.4 164.3h7"/>
</g>
<g fill="#00f" stroke="#00f" stroke-width=".23">
<path d="M99.7 162l2.4 2.3-2.4 2.4z"/>
<path d="M230.9 146.5h1.9v1.9z"/>
<path d="M238.2 147.2l1.9-1.9v1.9z"/>
<path d="M238 153.5h1.9v1.9z"/>
<path d="M233 152.4v1.8h-1.8z"/>
<path d="M102.1 162h.2v4.7h-.2z" fill-rule="evenodd"/>
</g>
<text font-size="4.2" fill="#000080" x="203.2" y="177.4">EV2000-4T0450-DB1</text>
<g font-size="2.5" fill="#000080">
<text x="55" y="60.4">U1</text>
<text x="219.6" y="184.8">http://liheming.jimdo.com</text>
<text x="266.7" y="184.8">V1.0</text>
</g>
<g font-size="2.1" fill="#800000">
<text x="23" y="28.7">+500V</text>
<text x="170.8" y="28.7">+5V</text>
<text x="121.3" y="52.2">+15V</text>
<text x="206" y="56.9">PV24</text>
<text x="264.8" y="56.9">PV24</text>
<text x="121.3" y="63.9">-15V</text>
<text x="154.5" y="68.7">+5V</text>
<text x="213.3" y="68.7">+5V</text>
<text x="130.7" y="73.3">CVD</text>
<text x="186.9" y="76.9">COM</text>
<text x="245.8" y="76.9">COM</text>
<text x="53.2" y="87.5">+15V</text>
<text x="142.5" y="89.8">PV24</text>
<text x="142.5" y="101.5">COM</text>
<text x="121.3" y="108.6">V1+</text>
<text x="121.3" y="120.3">V1-</text>
<text x="121.3" y="127.4">V2+</text>
<text x="55.7" y="136.8">V5+</text>
<text x="121.3" y="139.1">V2-</text>
<text x="156.9" y="142.6">+5V</text>
<text x="56.2" y="148.5">V5-</text>
<text x="121.3" y="146.1">V3+</text>
<text x="180.2" y="146.1">VCC</text>
<text x="55.7" y="155.5">V6+</text>
<text x="56.2" y="167.3">V6-</text>
<text x="121.3" y="164.9">V4+</text>
</g>
<g font-size="2.1" fill="#000080">
<text x="33.6" y="25.2">D9</text>
<text x="83.2" y="27.5">JJF24M1GT1</text>
<text x="88" y="25.2">TR1</text>
<text x="97.1" y="25.2">D39</text>
<text x="123.2" y="27.5">1</text>
<text x="130.3" y="27.5">U3</text>
<text x="139.7" y="27.5">2</text>
<text x="144.4" y="25.4">L15</text>
<text x="179.7" y="27.5">CN6</text>
<text x="193.8" y="27.5">CN7</text>
<text x="269.1" y="27.5">CN5</text>
<text x="33.6" y="32">DIODE</text>
<text x="79.2" y="32.3">R49</text>
<text x="79.2" y="34.6">100K</text>
<text x="97.1" y="32.3">BYV26C</text>
<text x="109.1" y="34.4">C34</text>
<text x="120.9" y="34.4">C35</text>
<text x="127.9" y="32.3">LM2575T-5</text>
<text x="127.9" y="34.6">3</text>
<text x="135" y="34.6">5</text>
<text x="139.7" y="32.3">4</text>
<text x="144.4" y="32">D40</text>
<text x="144.4" y="34.4">DIODE</text>
<text x="158.5" y="32">C36</text>
<text x="158.5" y="34.4">1000u/10V</text>
<text x="170.3" y="32">C37</text>
<text x="170.3" y="34.4">104</text>
<text x="34.5" y="41.7">R5</text>
<text x="73.8" y="41.4">C8</text>
<text x="109.1" y="36.7">560u/35V</text>
<text x="120.9" y="36.7">104</text>
<text x="34.5" y="44">100K</text>
<text x="73.8" y="43.8">103</text>
<text x="79.2" y="44">R50</text>
<text x="79.2" y="46.3">100K</text>
<text x="109.1" y="43.8">C18</text>
<text x="109.1" y="46.1">560u/35V</text>
<text x="120.9" y="43.8">C19</text>
<text x="120.9" y="46.1">104</text>
<text x="193.5" y="46.8">RY2</text>
<text x="252.3" y="46.8">RY1</text>
<text x="34.5" y="51.1">R8</text>
<text x="34.5" y="53.4">100K</text>
<text x="97.1" y="48.7">D8</text>
<text x="71.5" y="57.8">D5</text>
<text x="97.1" y="55.7">BYV26C</text>
<text x="109.1" y="57.8">C38</text>
<text x="120.9" y="57.8">C39</text>
<text x="226.7" y="55.5">CN8</text>
<text x="34.5" y="62.8">R9</text>
<text x="34.5" y="65.1">100K</text>
<text x="52.7" y="62.8">9</text>
<text x="52.7" y="65.1">8</text>
<text x="69.2" y="60.2">BYV26G</text>
<text x="97.1" y="60.5">D18</text>
<text x="109.1" y="60.2">560u/35V</text>
<text x="120.9" y="60.2">104</text>
<text x="179.4" y="65.8">PC15</text>
<text x="193.5" y="65.1">D36</text>
<text x="238.3" y="65.8">PC14</text>
<text x="252.3" y="65.1">D35</text>
<text x="52.7" y="69.8">6</text>
<text x="52.7" y="67.5">7</text>
<text x="62.1" y="66.7">R14</text>
<text x="62.1" y="70.5">47R</text>
<text x="82" y="67.2">Q1</text>
<text x="82" y="69.6">K1317</text>
<text x="97.1" y="67.5">BYV26C</text>
<text x="97.1" y="69.8">D19</text>
<text x="109.1" y="71.5">R15</text>
<text x="163.2" y="71.5">R49</text>
<text x="222" y="71.5">R48</text>
<text x="73.6" y="74.3">ZD1</text>
<text x="97.1" y="76.9">BYV26C</text>
<text x="109.1" y="75.2">10K</text>
<text x="119.2" y="76.9">R13</text>
<text x="163.2" y="75.2">330R</text>
<text x="179.4" y="76">P627</text>
<text x="191.2" y="72.2">DIODE</text>
<text x="222" y="75.2">330R</text>
<text x="238.3" y="76">P627</text>
<text x="250" y="72.2">DIODE</text>
<text x="52.7" y="83.9">1</text>
<text x="52.7" y="81.5">2</text>
<text x="52.7" y="79.2">3</text>
<text x="79.2" y="83.9">R17</text>
<text x="109.1" y="79">C42</text>
<text x="109.1" y="81.3">10u/100V</text>
<text x="119.2" y="79.2">820R</text>
<text x="130.3" y="79">C40</text>
<text x="130.3" y="81.3">104</text>
<text x="29.1" y="85.5">R?</text>
<text x="29.1" y="89.3">100R</text>
<text x="40.9" y="85.5">R?</text>
<text x="40.9" y="89.3">9.1K</text>
<text x="79.2" y="86.3">1.5R</text>
<text x="97.1" y="86.3">D15</text>
<text x="199.2" y="86.3">R7</text>
<text x="199.2" y="88.6">5.1K</text>
<text x="97.1" y="93.3">BYV26C</text>
<text x="109.1" y="95.4">C28</text>
<text x="120.9" y="95.4">C29</text>
<text x="205.3" y="91.6">PC1</text>
<text x="219.6" y="92.6">R6</text>
<text x="243.2" y="95.7">J?</text>
<text x="51.1" y="100.3">R12</text>
<text x="62.1" y="100.1">C10</text>
<text x="109.1" y="97.8">330u/50V</text>
<text x="120.9" y="97.8">104</text>
<text x="193.8" y="97.6">C6</text>
<text x="193.8" y="99.7">104</text>
<text x="219.6" y="96.4">1.5K</text>
<text x="43.3" y="102.5">C9</text>
<text x="43.3" y="104.8">104</text>
<text x="51.1" y="102.7">51K</text>
<text x="62.1" y="102.5">220u/50V</text>
<text x="64.4" y="106.7">D7</text>
<text x="75.9" y="105.1">D6</text>
<text x="97.1" y="105.1">D14</text>
<text x="202.9" y="102">NEC2501</text>
<text x="243.2" y="105.1">CON2</text>
<text x="64.4" y="110.3">51R</text>
<text x="75.9" y="112.1">BYV26C</text>
<text x="97.1" y="112.1">BYV26C</text>
<text x="109.1" y="111.9">C83</text>
<text x="167.9" y="109.7">HRU</text>
<text x="205.6" y="109.7">HRV</text>
<text x="243.2" y="109.7">HRW</text>
<text x="109.1" y="114.2">100u/25V</text>
<text x="120.9" y="114.2">C84</text>
<text x="120.9" y="116.6">104</text>
<text x="184.4" y="116.1">R91</text>
<text x="184.4" y="119.8">3.9K</text>
<text x="222" y="116.1">R94</text>
<text x="222" y="119.8">3.9K</text>
<text x="259.6" y="116.1">R96</text>
<text x="259.6" y="119.8">3.9K</text>
<text x="97.1" y="123.9">D11</text>
<text x="167.9" y="123.9">HDC-200BP</text>
<text x="194.5" y="121.5">R92</text>
<text x="194.5" y="123.9">5.1K</text>
<text x="205.6" y="123.9">HDC-200BP</text>
<text x="232.1" y="121.5">R93</text>
<text x="232.1" y="123.9">5.1K</text>
<text x="243.2" y="123.9">HDC-200BP</text>
<text x="269.7" y="121.5">R95</text>
<text x="269.7" y="123.9">5.1K</text>
<text x="97.1" y="130.9">BYV26C</text>
<text x="109.1" y="130.7">C22</text>
<text x="75.9" y="133.2">D13</text>
<text x="109.1" y="133">100u/25V</text>
<text x="120.9" y="133">C23</text>
<text x="120.9" y="135.3">104</text>
<text x="64.4" y="142.4">C27</text>
<text x="73.8" y="142.4">C26</text>
<text x="75.9" y="140.3">BYV26C</text>
<text x="97.1" y="142.6">D16</text>
<text x="165.5" y="140.3">Q2</text>
<text x="165.5" y="142.6">2N4403</text>
<text x="200.8" y="141.9">R2</text>
<text x="257.3" y="142.2">C1</text>
<text x="267.4" y="140.1">R3</text>
<text x="267.4" y="142.2">270K</text>
<text x="64.4" y="144.7">104</text>
<text x="73.8" y="144.7">100u/25V</text>
<text x="97.1" y="149.7">BYV26C</text>
<text x="109.1" y="149.5">C30</text>
<text x="200.8" y="145.5">SCK154</text>
<text x="212.9" y="144.7">L1</text>
<text x="257.3" y="144.3">180u</text>
<text x="78.3" y="152">D17</text>
<text x="109.1" y="151.8">100u/25V</text>
<text x="120.9" y="151.8">C31</text>
<text x="120.9" y="154.1">104</text>
<text x="160.9" y="153.7">R?</text>
<text x="257.3" y="153.9">C2</text>
<text x="267.4" y="151.8">R4</text>
<text x="267.4" y="153.9">270K</text>
<text x="64.4" y="161.2">C33</text>
<text x="76.2" y="161.2">C32</text>
<text x="78.3" y="159.1">BYV26C</text>
<text x="97.1" y="161.4">D12</text>
<text x="160.9" y="157.4">10K</text>
<text x="172.4" y="158.8">ZD2</text>
<text x="172.4" y="161.2">3.6V</text>
<text x="200.8" y="156.1">R1</text>
<text x="200.8" y="159.5">SCK154</text>
<text x="243.4" y="156.5">D1-D4</text>
<text x="243.4" y="159.1">1N4007</text>
<text x="257.3" y="156.1">180u</text>
<text x="64.4" y="163.5">104</text>
<text x="76.2" y="163.5">100u/25V</text>
<text x="97.1" y="168.2">BYV26C</text>
<text x="109.1" y="168.2">C24</text>
<text x="109.1" y="170.6">100u/25V</text>
<text x="120.9" y="170.6">C25</text>
<text x="120.9" y="172.9">104</text>
<text x="170.9" y="170.8">R27</text>
<text x="170.9" y="173.2">330R</text>
<text x="266.7" y="192">李和明</text>
<text x="266.7" y="189.6">1/2</text>
</g>
<g font-size="2.1">
<text x="182" y="35.7">2</text>
<text x="182" y="33.5">3</text>
<text x="182" y="31.1">4</text>
<text x="196.1" y="35.7">2</text>
<text x="196.1" y="33.5">3</text>
<text x="196.1" y="31.1">4</text>
<text x="270.4" y="31.1">1</text>
<text x="270.4" y="33.5">2</text>
<text x="270.4" y="35.7">3</text>
<text x="182" y="38.1">1</text>
<text x="196.1" y="38.1">1</text>
<text x="270.4" y="38.1">4</text>
<text x="14.3" y="42.8">D</text>
<text x="280.1" y="42.8">D</text>
<text x="227.5" y="51.8" transform="rotate(-90 227.5 51.8)">4</text>
<text x="229.8" y="51.8" transform="rotate(-90 229.8 51.8)">3</text>
<text x="232.2" y="51.8" transform="rotate(-90 232.2 51.8)">2</text>
<text x="234.5" y="51.8" transform="rotate(-90 234.5 51.8)">1</text>
<text x="14.3" y="87.5">C</text>
<text x="280.1" y="87.5">C</text>
<text x="244.6" y="99.2">1</text>
<text x="244.6" y="101.5">2</text>
<text x="14.3" y="132.1">B</text>
<text x="280.1" y="132.1">B</text>
<text x="235.7" y="139.7" transform="rotate(-90 235.7 139.7)">2</text>
<text x="224.6" y="149.7">4</text>
<text x="246.7" y="149.7">1</text>
<text x="235.7" y="162" transform="rotate(-90 235.7 162)">3</text>
<text x="14.3" y="176.7">A</text>
<text x="197.3" y="175.5">Title</text>
<text x="280.1" y="176.7">A</text>
<text x="197.3" y="182.6">Size</text>
<text x="209" y="182.6">Number</text>
<text x="256.1" y="182.6">Revision</text>
<text x="197.3" y="189.6">Date:</text>
<text x="197.3" y="192">File:</text>
<text x="198.5" y="186.1">A4</text>
<text x="207.9" y="189.6">7-Jan-2012</text>
<text x="207.9" y="192">D:\变频器\tu20111110\欧美变频器图纸.ddb</text>
<text x="244.3" y="189.6">Sheet</text>
<text x="244.3" y="192">Drawn By:</text>
<text x="250.9" y="189.6">of</text>
</g>
<g font-size="2.1" fill="#a1006a">
<text x="154" y="73.3">FAN</text>
<text x="214" y="73.3">RY</text>
<text x="196.8" y="79.2">+5V</text>
<text x="184.4" y="94.5">E018</text>
<text x="231.9" y="94.5">PV24</text>
<text x="231.1" y="101.5">COM</text>
<text x="177.8" y="113.3">+15V</text>
<text x="215.4" y="113.3">+15V</text>
<text x="253.1" y="113.3">+15V</text>
<text x="177.8" y="115.6">-15V</text>
<text x="196.6" y="118">CT1</text>
<text x="215.4" y="115.6">-15V</text>
<text x="234.2" y="118">CT2</text>
<text x="253.1" y="115.6">-15V</text>
<text x="271.9" y="118">CT3</text>
<text x="269.5" y="136.8">+500V</text>
<text x="194.2" y="143.8">R</text>
<text x="121.3" y="157.9">V3-</text>
<text x="194.5" y="157.9">T</text>
<text x="121.3" y="176.7">V4-</text>
<text x="167.2" y="182.6">DRIVE</text>
</g>
</svg>
